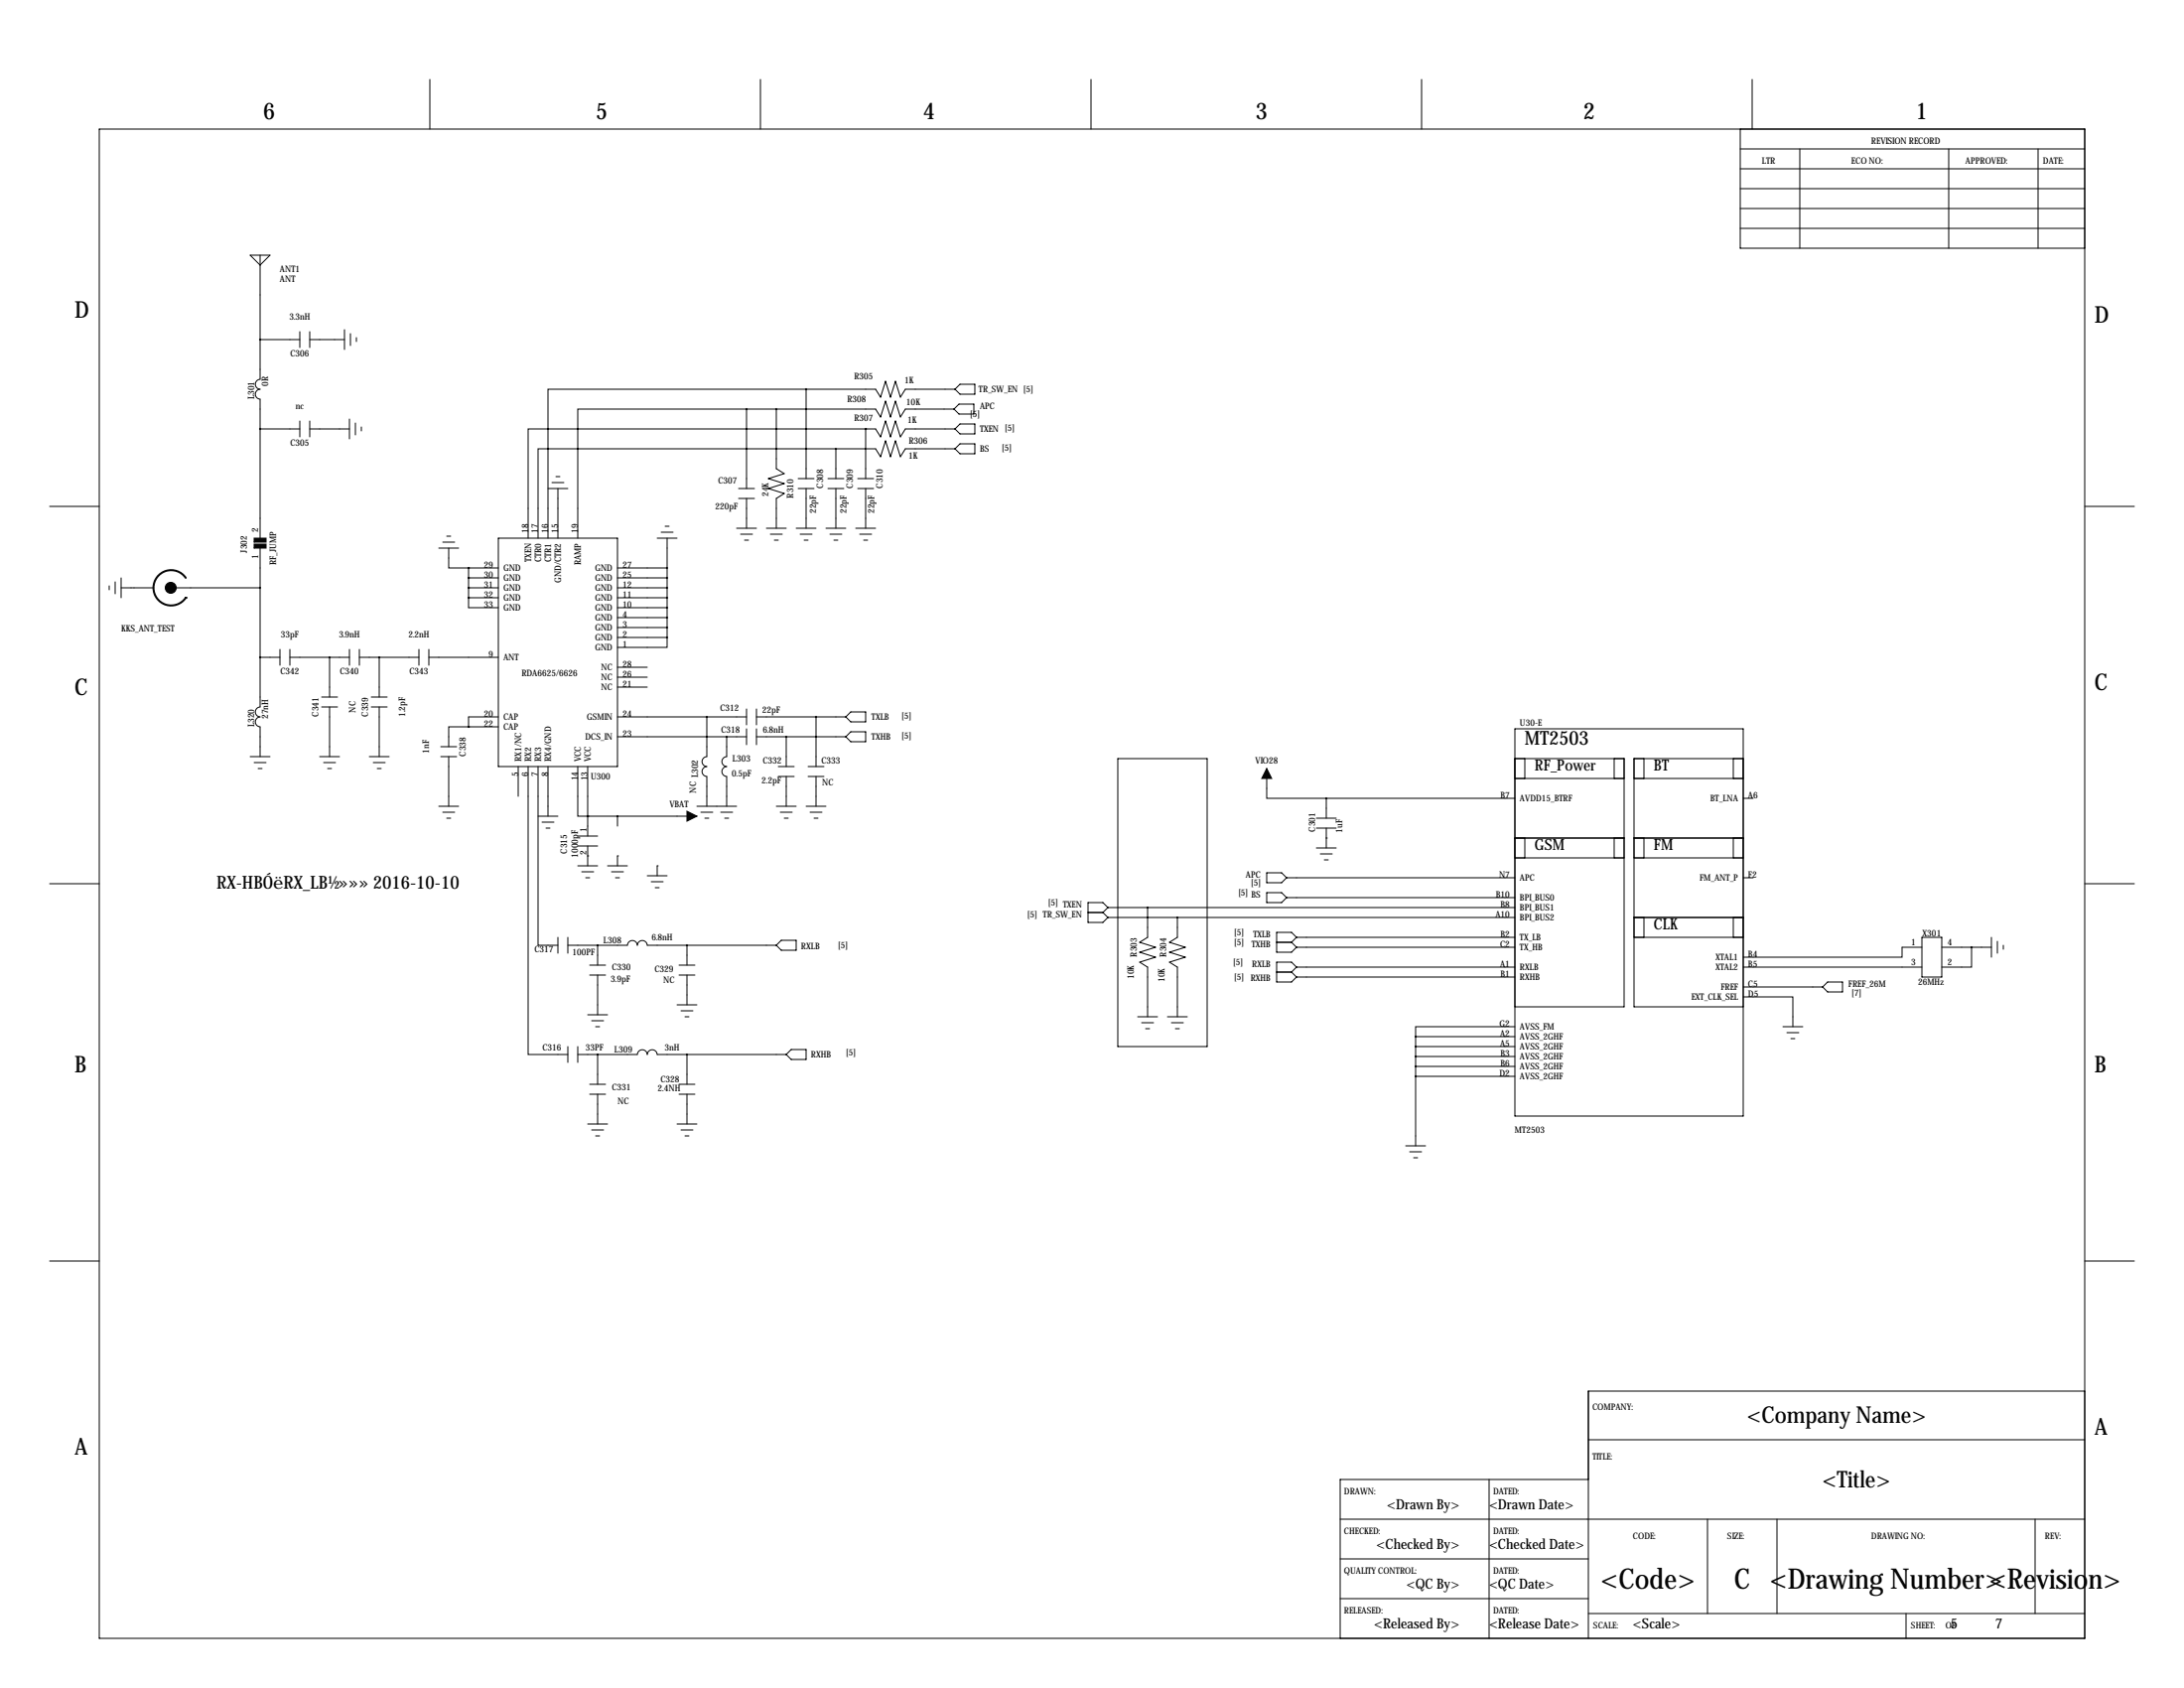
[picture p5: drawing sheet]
<svg xmlns="http://www.w3.org/2000/svg" width="559mm" height="432mm" viewBox="0 0 559 432" stroke-linecap="round" stroke-linejoin="round" font-family="sans-serif">
<g fill="none" stroke="#000" stroke-width=".25">
<path d="M25.4 33h508v386.1h-508zM110 20.3v12.7M194.6 20.3v12.7M279.1 20.3v12.7M363.7 20.3v12.7M445.3 38.1h88.1M445.3 33v30.5h88.1M448.3 20.3v12.7M460.5 38.1v25.4M498.6 38.1v25.4M521.5 38.1v25.4M445.3 48.3h88.1"/>
<path d="M445.3 43.2h88.1M445.3 53.3h88.1M445.3 58.4h88.1M64 65.3h5.1l-2.6 2.5zM66.5 65.3v31.7a1.27 1.27 0 0 0-1.2 1.3 1.27 1.27 0 0 0 1.2 1.3 1.27 1.27 0 0 0-1.2 1.2 1.27 1.27 0 0 0 1.2 1.3v35.6M66.5 86.9h10.2M76.7 84.8v4.1M79.2 84.8v4.1M79.2 86.9h8.9M88.1 84.3v5.1M89.7 85.3v3.1M91.2 86.4v1"/>
<path d="M206.2 99.6h-66v38.1M206.2 99.6v22.8M206.2 99.6h17.8l1.3 2 1.3-4.1 1.2 4.1 1.3-4.1 1.3 4.1 1.2-2h12.7M244.3 99.6l1.3-1.3h3.8v2.5h-3.8zM66.5 109.7h10.2M76.7 107.7v4.1M79.2 109.7h10.2M79.2 107.7v4.1M89.4 107.2v5.1M90.9 108.2v3.1M92.5 109.2v1M191 104.6h-43.2v33.1"/>
<path d="M191 104.6h33l1.3 2.1 1.3-4.1 1.2 4.1 1.3-4.1 1.3 4.1 1.2-2.1h12.5M191 104.6v20.4M198.6 104.6v15.3l2.1 1.3-4.1 1.2 4.1 1.3-4.1 1.3 4.1 1.2-2.1 1.3v7.6M213.9 114.8h-76.2v22.9M213.9 114.8v7.6M213.9 114.8h10.1l1.3 2 1.3-4 1.2 4 1.3-4 1.3 4 1.2-2h12.7M221.5 109.7h-86.4v28M221.5 109.7h.1M221.5 109.7v12.7M221.5 109.7h2.5l1.3 2.1 1.3-4.1 1.2 4.1 1.3-4.1 1.3 4.1 1.2-2.1h12.7M244.3 109.7l1.3-1.2h3.8v2.5h-3.8zM244.3 114.8l1.3-1.3h3.8v2.6h-3.8z"/>
<path d="M245.4 103.4h3.8v2.5h-3.8l-1.3-1.3zM12.7 129.5h12.7M113.3 138.7h3M114.3 137.2h1M127.5 137.7h30.5v58.4h-30.5zM140.2 125h5.1M141.2 123.4h3.1M142.2 121.9h1.1M142.7 125v12.7M168.1 137.7h5.1M169.2 136.1h3M170.2 134.6h1"/>
<path d="M170.7 137.7v25.4M188.5 135.1h5M189 125h4M189 127.5h4M189.5 136.7h3M190.5 138.2h1M191 127.5v7.6M196.1 135.1h5.1M197.1 136.7h3.1M198.1 138.2h1M203.7 135.1h5.1M204.2 122.4h4.1"/>
<path d="M204.2 125h4.1M204.7 136.7h3.1M205.7 138.2h1.1M206.2 125v10.1M211.3 135.1h5.1M211.8 122.4h4.1M211.8 125h4.1M212.3 136.7h3.1M213.4 138.2h1M213.9 125v10.1M218.9 135.1h5.1M219.5 122.4h4"/>
<path d="M219.5 125h4M220 136.7h3M221 138.2h1M221.5 125v10.1M533.4 129.5h12.7M27.9 149.9v1M29.5 148.8v3.1M31 150.4h8.4M31 147.8v5.1M43.7 150.4h22.8M66.5 140.2v40.6a1.27 1.27 0 0 0-1.2 1.3 1.27 1.27 0 0 0 1.2 1.3 1.27 1.27 0 0 0-1.2 1.3 1.27 1.27 0 0 0 1.2 1.2v7.6M112.3 140.2h5"/>
<path d="M114.8 140.2v5.1h5.1M119.9 147.8h.1M119.9 152.9h.1M119.9 150.4h.1M119.9 145.3h.1M119.9 150.4h7.6M119.9 145.3v10.1h7.6M119.9 147.8h7.6M119.9 145.3h7.6M119.9 152.9h7.6M158 150.4h12.7M158 158h12.7"/>
<path d="M158 155.4h12.7M158 147.8h12.7M158 145.3h12.7M158 152.9h12.7M66.5 168.1h5.1M71.6 166.1v4.1M74.2 166.1v4.1M74.2 168.1h15.2M82.3 178.3h4.1M84.3 168.1v10.2M89.4 166.1v4.1M91.9 168.1h15.3"/>
<path d="M91.9 166.1v4.1M95 178.3h4.1M97 168.1v10.2M107.2 166.1v4.1M109.7 168.1h17.8M109.7 166.1v4.1M158 175.8h7.6M158 173.2h7.6M158 160.5h12.7M158 163.1h12.7M158 170.7h7.6M170.7 163.1v2.5h-12.7"/>
<path d="M64 193.5h5.1M65 195.1h3.1M66 196.6h1.1M81.8 193.5h5.1M82.3 180.8h4.1M82.8 195.1h3.1M83.8 196.6h1M84.3 180.8v12.7M94.5 193.5h5.1M95 180.8h4.1M95.5 195.1h3.1M96.5 196.6h1"/>
<path d="M97 180.8v12.7M112.8 191h4M112.8 193.5h4M114.8 193.5v12.7M119.9 185.9h-5.1v5.1M119.9 185.9h.1M119.9 185.9h7.6M127.5 183.4h-7.6v2.5M132.6 196.1v7.6M135.1 196.1v73.6h10.2M137.7 196.1v45.7h5M140.2 196.1v12.7"/>
<path d="M147.8 196.1v12.7h2.6M150.4 196.1v17.8M158 183.4h33M158 188.5h33M180.8 183.4v10.1a1.27 1.27 0 0 0-1.2 1.3 1.27 1.27 0 0 0 1.2 1.3 1.27 1.27 0 0 0-1.2 1.3 1.27 1.27 0 0 0 1.2 1.2v7.6M185.9 188.5v5a1.27 1.27 0 0 0-1.2 1.3 1.27 1.27 0 0 0 1.2 1.3 1.27 1.27 0 0 0-1.2 1.3 1.27 1.27 0 0 0 1.2 1.2v7.6M191 181.4v4M191 186.4v4.1M193.5 181.4v4M193.5 186.4v4.1M193.5 183.4h22.9M193.5 188.5h22.9"/>
<path d="M199.1 196.1h4.1M199.1 198.6h4.1M201.2 188.5v7.6M201.2 198.6v7.6M206.8 196.1h4M206.8 198.6h4M208.8 183.4v12.7M208.8 198.6v7.6M216.4 188.5l1.3-1.3h3.8v2.5h-3.8zM217.7 182.1h3.8v2.6h-3.8l-1.3-1.3zM286 194.1h22.9v73.6h-22.9zM324.1 196.6v7.6h15.2"/>
<path d="M387.6 194.1h27.9v63.5h-27.9M387.6 186.4h58.4v99.1h-58.4zM387.6 199.1h27.9M390.1 194.1v5M413 194.1v5M418.1 199.1h27.9M420.6 194.1v5M443.5 194.1v5M446 194.1h-27.9v63.5h27.9M112.3 206.2h5M113.3 207.8h3M114.3 209.3h1"/>
<path d="M137.7 208.8h5M138.7 210.3h3M139.7 211.8h1M147.8 213.9h5.1M147.8 216.4h5.1M150.4 218.9h.1M150.4 208.8h.1M150.4 216.4v5.1M150.4 208.8h27.9M158 218.9h.1M158 208.8v2.5M158 218.9v2.6"/>
<path d="M178.3 206.2h10.2M179.3 207.8h3.1M180.3 209.3h1.1M184.4 207.8h3.1M185.4 209.3h1M198.6 206.2h5.1M199.6 207.8h3.1M200.7 209.3h1M206.2 206.2h5.1M207.3 207.8h3M208.3 209.3h1M336.8 209.3h5.1"/>
<path d="M336.8 211.8h5.1M336.8 216.9h5.1M337.8 218.4h3.1M338.8 220h1.1M339.3 214.4h.1M339.3 204.2v5.1M339.3 211.8v5.1M339.3 204.2h48.3M387.6 214.4h27.9M387.6 219.5h27.9M390.1 214.4v5.1M413 214.4v5.1"/>
<path d="M418.1 214.4h27.9M418.1 219.5h27.9M420.6 214.4v5.1M443.5 214.4v5.1M446 204.2h2.6M12.7 226.1h12.7M142.7 239.8v4M145.3 239.8v4M147.8 221.5h5.1M148.8 223h3.1M149.9 224.5h1M155.4 221.5h5.1"/>
<path d="M156.5 223h3M157.5 224.5h1M165.6 224h5.1M166.6 225.6h3.1M167.6 227.1h1.1M168.1 221.5h.1M168.1 221.5v2.5M278.4 233.4h3.8M282.2 233.4l1.3 1.3M283.5 234.7h104.1M283.5 232.2h104.1M283.5 232.2l-1.3-1.3h-3.8v5.1h3.8l1.3-1.3"/>
<path d="M283.5 232.2l-1.3 1.2M293.6 232.2v7.6l-2 1.2 4.1 1.3-4.1 1.3 4.1 1.3-4.1 1.2 2 1.3v12.7M301.2 234.7v5.1l-2 1.2 4.1 1.3-4.1 1.3 4.1 1.3-4.1 1.2 2 1.3v12.7M324.1 223.3h3.8l1.3 1.2-1.3 1.3h-3.8zM324.1 228.3h3.8l1.3 1.3-1.3 1.3h-3.8zM329.2 229.6h58.4M329.2 224.5h58.4M331.7 239.8h55.9M331.7 239.8l-1.2-1.3h-3.9v5.1h3.9l1.2-1.3M331.7 239.8l-1.2 1.2M418.1 239.8h27.9M418.1 234.7h27.9"/>
<path d="M420.6 234.7v5.1M443.5 234.7v5.1M446 224.5h2.6M491.7 239.8h5.1v10.1h-5.1zM509.5 239.8v5.1M533.4 226.1h12.7M145.3 241.8h15.2a1.27 1.27 0 0 1 1.3-1.2 1.27 1.27 0 0 1 1.3 1.2 1.27 1.27 0 0 1 1.2-1.2 1.27 1.27 0 0 1 1.3 1.2h33M150.4 259.6h5M150.9 246.9h4M150.9 249.4h4M152.9 241.8v5.1M152.9 249.4v10.2"/>
<path d="M173.2 257h5.1M173.7 246.9h4.1M173.7 249.4h4.1M174.2 258.6h3.1M175.8 241.8v5.1M175.8 249.4v7.6M198.6 241.8l1.3-1.3h3.8v2.6h-3.8zM326.6 248.7h3.9M326.6 241h3.9M330.5 248.7l1.2 1.2M330.5 241l1.2 1.3M331.7 249.9h55.9"/>
<path d="M331.7 242.3h55.9M331.7 247.4h55.9M331.7 247.4l-1.2 1.3M331.7 247.4l-1.2-1.3h-3.9v5.1h3.9l1.2-1.3M446 255h12.7v7.6M446 247.4h45.7M446 252.5h20.3M467.6 251.2h3.8v2.5h-3.8l-1.3-1.2zM491.7 242.3h-5v2.6h-40.7M496.8 242.3h12.7M504.4 242.3v5.1h-7.6M511 240.8v3"/>
<path d="M512.6 241.8v1M145.3 267.7v4.1M147.8 269.7h15.3a1.27 1.27 0 0 1 1.2-1.2 1.27 1.27 0 0 1 1.3 1.2 1.27 1.27 0 0 1 1.3-1.2 1.27 1.27 0 0 1 1.2 1.2h33.1M147.8 267.7v4.1M150.9 277.4h4M150.9 279.9h4M151.4 261.1h3M152.4 262.6h1M152.9 269.7v7.7M152.9 279.9v7.6M173.7 277.4h4.1M173.7 279.9h4.1"/>
<path d="M175.3 260.1h1M175.8 269.7v7.7M175.8 279.9v7.6M201.2 269.7l1.2-1.2h3.8v2.5h-3.8zM291.1 260.1h5.1M292.1 261.6h3M293.1 263.1h1M298.7 260.1h5.1M299.7 261.6h3.1M300.7 263.1h1.1M362.2 267.7h25.4M362.2 265.2h25.4"/>
<path d="M362.2 270.3h25.4M362.2 272.8h25.4M362.2 275.3h25.4M362.2 265.2v27.9M387.6 262.6h-25.4v2.6M456.2 262.6h5.1M457.2 264.2h3M458.2 265.7h1M150.4 287.5h5M151.4 289.1h3M152.4 290.6h1M173.2 287.5h5.1"/>
<path d="M174.2 289.1h3.1M175.3 290.6h1M359.7 293.1h5M360.7 294.6h3M361.7 296.2h1M12.7 322.6h12.7M533.4 322.6h12.7M533.4 355.9h-127v63.2M381 378.5v40.6M406.4 368.3h127M406.4 378.5h-63.5v40.6M342.9 388.6h190.5"/>
<path d="M342.9 398.8h63.5M436.9 388.6v24.1M454.7 388.6v24.1M520.7 388.6v24.1M342.9 408.9h63.5M406.4 412.7h127M487.7 412.7v6.4"/>
</g>
<path d="M47.5 152.9h.1M47.5 147.8a4.5 4.5 0 0 0-6.7-.8 4.5 4.5 0 0 0 0 6.7 4.5 4.5 0 0 0 6.7-.7" fill="none" stroke="#000" stroke-width=".51"/>
<circle cx="43.7" cy="150.4" r=".76" fill="none" stroke="#000" stroke-width="1.5"/>
<path d="M65 137.7h3.1v1h-3.1zM65 139.2h3.1v1h-3.1zM324.1 196.6l1.3 2.5h-2.6zM175.8 207.5l2.5 1.3-2.5 1.3z" fill="#000" stroke="#000" stroke-width=".25"/>
<path d="M206.2 99.6a.05 .05 0 0 0 .1 0 .05 .05 0 0 0-.1 0zM66.5 109.7a.05 .05 0 0 0 .1 0 .05 .05 0 0 0-.1 0zM150.3 208.8a.05 .05 0 0 0 .1 0 .05 .05 0 0 0-.1 0zM213.8 114.8a.05 .05 0 0 0 .1 0 .05 .05 0 0 0-.1 0zM339.3 204.2a.05 .05 0 0 0 .1 0 .05 .05 0 0 0-.1 0zM301.2 234.7a.05 .05 0 0 0 .1 0 .05 .05 0 0 0-.1 0zM504.4 242.3a.05 .05 0 0 0 .1 0 .05 .05 0 0 0-.1 0zM175.7 241.8a.05 .05 0 0 0 .1 0 .05 .05 0 0 0-.1 0zM66.5 168.1a.05 .05 0 0 0 .1 0 .05 .05 0 0 0-.1 0zM150.3 208.8a.05 .05 0 0 0 .1 0 .05 .05 0 0 0-.1 0zM66.5 150.4a.05 .05 0 0 0 .1 0 .05 .05 0 0 0-.1 0zM180.8 183.4a.05 .05 0 0 0 .1 0 .05 .05 0 0 0-.1 0zM201.1 188.5a.05 .05 0 0 0 .1 0 .05 .05 0 0 0-.1 0zM175.7 269.7a.05 .05 0 0 0 .1 0 .05 .05 0 0 0-.1 0zM66.5 86.9a.05 .05 0 0 0 .1 0 .05 .05 0 0 0-.1 0z" fill="#000" stroke="#000" stroke-width=".51"/>
<g font-size="7.3">
<text x="409.6" y="406.3">&lt;Code&gt;</text>
<text x="443.7" y="406.3">C &lt;Drawing Number&gt;</text>
<text x="509" y="406.3">&lt;Revision&gt;</text>
</g>
<g font-size="5.9">
<text x="67.3" y="30.5">6</text>
<text x="152.4" y="30.5">5</text>
<text x="236.2" y="30.5">4</text>
<text x="321.3" y="30.5">3</text>
<text x="405.1" y="30.5">2</text>
<text x="490.2" y="30.5">1</text>
<text x="19" y="81.3">D</text>
<text x="535.9" y="82.6">D</text>
<text x="19" y="177.8">C</text>
<text x="535.9" y="176.5">C</text>
<text x="19" y="274.3">B</text>
<text x="535.9" y="274.3">B</text>
<text x="447" y="363.9">&lt;Company Name&gt;</text>
<text x="535.9" y="367">A</text>
<text x="19" y="372.1">A</text>
<text x="466.3" y="380.4">&lt;Title&gt;</text>
</g>
<text font-size="4.9" x="390.1" y="190.5">MT2503</text>
<text font-size="4.6" x="55.4" y="227.3">RX-HBÓëRX_LB½»»» 2016-10-10</text>
<g font-size="4">
<text x="392.7" y="197.1">RF_Power</text>
<text x="423.2" y="197.1">BT</text>
<text x="392.7" y="217.4">GSM</text>
<text x="423.2" y="217.4">FM</text>
<text x="423.2" y="237.7">CLK</text>
</g>
<g font-size="3.6">
<text x="354.9" y="386">&lt;Drawn By&gt;</text>
<text x="381" y="386">&lt;Drawn Date&gt;</text>
<text x="352.2" y="396.2">&lt;Checked By&gt;</text>
<text x="381" y="396.2">&lt;Checked Date&gt;</text>
<text x="359.9" y="406.3">&lt;QC By&gt;</text>
<text x="381" y="406.3">&lt;QC Date&gt;</text>
<text x="351.6" y="416.5">&lt;Released By&gt;</text>
<text x="381" y="416.5">&lt;Release Date&gt;</text>
<text x="417.8" y="416.5">&lt;Scale&gt;</text>
<text x="499.1" y="416.5">5</text>
<text x="510.5" y="416.5">7</text>
</g>
<g font-size="2.3">
<text x="450.8" y="41.9">LTR</text>
<text x="473.7" y="41.9">ECO NO:</text>
<text x="478.8" y="36.8">REVISION RECORD</text>
<text x="502.9" y="41.9">APPROVED:</text>
<text x="522.7" y="41.9">DATE:</text>
<text x="71.6" y="69.6">ANT1</text>
<text x="71.6" y="72.1">ANT</text>
<text x="74" y="81.8">3.3nH</text>
<text x="74.3" y="91.2">C306</text>
<text x="68.6" y="98.8" transform="rotate(-90 68.6 98.8)">0R</text>
<text x="218.5" y="97">R305</text>
<text x="231.5" y="98">1K</text>
<text x="250.4" y="100.3">TR_SW_EN [5]</text>
<text x="65" y="102.1" transform="rotate(-90 65 102.1)">L301</text>
<text x="75.7" y="104.6">nc</text>
<text x="216.8" y="102.9">R308</text>
<text x="218.5" y="107.7">R307</text>
<text x="231.9" y="103.6">10K</text>
<text x="248.2" y="106.7">[5]</text>
<text x="250.7" y="104.6">APC</text>
<text x="232.2" y="108.2">1K</text>
<text x="232.5" y="113.5">R306</text>
<text x="250.7" y="110.5">TXEN [5]</text>
<text x="74.3" y="114.1">C305</text>
<text x="232.5" y="117.3">1K</text>
<text x="250.7" y="115.6">BS</text>
<text x="256.3" y="115.3">[5]</text>
<text x="183.7" y="123.7">C307</text>
<text x="210.6" y="124.9" transform="rotate(-90 210.6 124.9)">C308</text>
<text x="218.2" y="124.9" transform="rotate(-90 218.2 124.9)">C309</text>
<text x="225.8" y="124.9" transform="rotate(-90 225.8 124.9)">C310</text>
<text x="183" y="130.3">220pF</text>
<text x="196.6" y="127" transform="rotate(-90 196.6 127)">24K</text>
<text x="203" y="127.4" transform="rotate(-90 203 127.4)">R310</text>
<text x="208.8" y="131.3" transform="rotate(-90 208.8 131.3)">22pF</text>
<text x="216.7" y="131.3" transform="rotate(-90 216.7 131.3)">22pF</text>
<text x="223.8" y="131.3" transform="rotate(-90 223.8 131.3)">22pF</text>
<text x="66" y="136.1" transform="rotate(-90 66 136.1)">2</text>
<text x="135.1" y="136.4" transform="rotate(-90 135.1 136.4)">18</text>
<text x="137.7" y="136.4" transform="rotate(-90 137.7 136.4)">17</text>
<text x="140.2" y="136.4" transform="rotate(-90 140.2 136.4)">16</text>
<text x="142.7" y="136.4" transform="rotate(-90 142.7 136.4)">15</text>
<text x="147.8" y="136.4" transform="rotate(-90 147.8 136.4)">19</text>
<text x="63.2" y="141.4" transform="rotate(-90 63.2 141.4)">J302</text>
<text x="66" y="142.9" transform="rotate(-90 66 142.9)">1</text>
<text x="135.9" y="143.8" transform="rotate(-90 135.9 143.8)">TXEN</text>
<text x="138.4" y="143.8" transform="rotate(-90 138.4 143.8)">CTR0</text>
<text x="141" y="143.8" transform="rotate(-90 141 143.8)">CTR1</text>
<text x="70.6" y="144.5" transform="rotate(-90 70.6 144.5)">RF_JUMP</text>
<text x="123.9" y="147.8">30</text>
<text x="123.9" y="145.3">29</text>
<text x="128.8" y="148.6">GND</text>
<text x="128.8" y="146.1">GND</text>
<text x="143.5" y="149.1" transform="rotate(-90 143.5 149.1)">GND/CTR2</text>
<text x="148.6" y="144.6" transform="rotate(-90 148.6 144.6)">RAMP</text>
<text x="152.2" y="148.6">GND</text>
<text x="152.2" y="146.1">GND</text>
<text x="159.3" y="147.8">25</text>
<text x="159.3" y="145.3">27</text>
<text x="123.9" y="152.9">32</text>
<text x="123.9" y="150.4">31</text>
<text x="123.9" y="155.4">33</text>
<text x="128.8" y="153.7">GND</text>
<text x="128.8" y="151.1">GND</text>
<text x="152.2" y="151.1">GND</text>
<text x="152.2" y="153.7">GND</text>
<text x="159.3" y="155.4">10</text>
<text x="159.3" y="150.4">12</text>
<text x="159.3" y="152.9">11</text>
<text x="31" y="161.6">KKS_ANT_TEST</text>
<text x="128.8" y="156.2">GND</text>
<text x="152.2" y="158.8">GND</text>
<text x="152.2" y="156.2">GND</text>
<text x="152.2" y="161.3">GND</text>
<text x="159.3" y="158">4</text>
<text x="159.3" y="160.5">3</text>
<text x="71.9" y="163.1">33pF</text>
<text x="86.7" y="163.1">3.9nH</text>
<text x="104.5" y="163.1">2.2nH</text>
<text x="152.2" y="166.4">GND</text>
<text x="152.2" y="163.8">GND</text>
<text x="159.3" y="165.6">1</text>
<text x="159.3" y="163.1">2</text>
<text x="71.7" y="172.5">C342</text>
<text x="87" y="172.5">C340</text>
<text x="104.7" y="172.5">C343</text>
<text x="125.1" y="168.1">9</text>
<text x="128.8" y="168.9">ANT</text>
<text x="133.5" y="173">RDA6625/6626</text>
<text x="153.8" y="174">NC</text>
<text x="153.8" y="171.5">NC</text>
<text x="159.3" y="173.2">26</text>
<text x="159.3" y="170.7">28</text>
<text x="153.8" y="176.5">NC</text>
<text x="159.3" y="175.8">21</text>
<text x="65" y="185.9" transform="rotate(-90 65 185.9)">L320</text>
<text x="68.6" y="183.9" transform="rotate(-90 68.6 183.9)">27nH</text>
<text x="81.5" y="183.3" transform="rotate(-90 81.5 183.3)">C341</text>
<text x="90.9" y="182.3" transform="rotate(-90 90.9 182.3)">NC</text>
<text x="94.2" y="183.3" transform="rotate(-90 94.2 183.3)">C339</text>
<text x="103.6" y="183.4" transform="rotate(-90 103.6 183.4)">1.2pF</text>
<text x="123.9" y="183.4">20</text>
<text x="123.9" y="185.9">22</text>
<text x="128.8" y="184.2">CAP</text>
<text x="150.1" y="184.2">GSMIN</text>
<text x="159.3" y="183.4">24</text>
<text x="184.3" y="181.9">C312</text>
<text x="195.1" y="182.4">22pF</text>
<text x="223" y="184.2">TXLB</text>
<text x="230.7" y="183.9">[5]</text>
<text x="388.9" y="185.7">U30-E</text>
<text x="128.8" y="186.7">CAP</text>
<text x="149.7" y="189.2">DCS_IN</text>
<text x="159.3" y="188.5">23</text>
<text x="184.5" y="187.5">C318</text>
<text x="195.2" y="187.5">6.8nH</text>
<text x="223" y="189.2">TXHB</text>
<text x="230.7" y="189">[5]</text>
<text x="109.7" y="192.7" transform="rotate(-90 109.7 192.7)">1nF</text>
<text x="119.1" y="193.4" transform="rotate(-90 119.1 193.4)">C338</text>
<text x="133.4" y="194.8" transform="rotate(-90 133.4 194.8)">RX1/NC</text>
<text x="135.9" y="194.8" transform="rotate(-90 135.9 194.8)">RX2</text>
<text x="138.4" y="194.8" transform="rotate(-90 138.4 194.8)">RX3</text>
<text x="141" y="194.8" transform="rotate(-90 141 194.8)">RX4/GND</text>
<text x="148.6" y="194.8" transform="rotate(-90 148.6 194.8)">VCC</text>
<text x="151.1" y="194.8" transform="rotate(-90 151.1 194.8)">VCC</text>
<text x="187.4" y="194.8">L303</text>
<text x="195.2" y="195.3">C332</text>
<text x="210.2" y="195.3">C333</text>
<text x="321.2" y="195.3">VIO28</text>
<text x="132.6" y="198.5" transform="rotate(-90 132.6 198.5)">5</text>
<text x="135.1" y="198.5" transform="rotate(-90 135.1 198.5)">6</text>
<text x="137.7" y="198.5" transform="rotate(-90 137.7 198.5)">7</text>
<text x="140.2" y="198.5" transform="rotate(-90 140.2 198.5)">8</text>
<text x="147.8" y="199.7" transform="rotate(-90 147.8 199.7)">14</text>
<text x="150.4" y="199.7" transform="rotate(-90 150.4 199.7)">13</text>
<text x="151.2" y="199.4">U300</text>
<text x="178.1" y="202.9" transform="rotate(-90 178.1 202.9)">NC L302</text>
<text x="187.2" y="198.6">0.5pF</text>
<text x="194.9" y="200.4">2.2pF</text>
<text x="210.4" y="200.9">NC</text>
<text x="171.3" y="206.5">VBAT</text>
<text x="384" y="204.2">B7</text>
<text x="388.9" y="205">AVDD15_BTRF</text>
<text x="437.6" y="205">BT_LNA</text>
<text x="447.3" y="204.2">A6</text>
<text x="150.1" y="212.9" transform="rotate(-90 150.1 212.9)">1</text>
<text x="336.5" y="212.8" transform="rotate(-90 336.5 212.8)">C301</text>
<text x="343.4" y="213" transform="rotate(-90 343.4 213)">1uF</text>
<text x="145" y="218.3" transform="rotate(-90 145 218.3)">C315</text>
<text x="147.8" y="219.4" transform="rotate(-90 147.8 219.4)">1000pF</text>
<text x="150.1" y="218.6" transform="rotate(-90 150.1 218.6)">2</text>
<text x="318.8" y="224.5">APC</text>
<text x="320.1" y="226.6">[5]</text>
<text x="383.6" y="224.5">N7</text>
<text x="388.9" y="225.3">APC</text>
<text x="434.9" y="225.3">FM_ANT_P</text>
<text x="447.3" y="224.5">F2</text>
<text x="268.2" y="231.7">[5] TXEN</text>
<text x="316.8" y="229.2">[5] BS</text>
<text x="382.8" y="229.6">B10</text>
<text x="384" y="232.2">B8</text>
<text x="388.9" y="230.4">BPI_BUS0</text>
<text x="388.9" y="232.9">BPI_BUS1</text>
<text x="262.8" y="234.7">[5] TR_SW_EN</text>
<text x="315.8" y="239.3">[5]</text>
<text x="320.6" y="239.8">TXLB</text>
<text x="382.6" y="234.7">A10</text>
<text x="384" y="239.8">B2</text>
<text x="388.9" y="235.5">BPI_BUS2</text>
<text x="491.9" y="239.5">X301</text>
<text x="136.8" y="243.6">C317</text>
<text x="146.5" y="244.3">100PF</text>
<text x="154.4" y="241.3">L308</text>
<text x="166.7" y="240.5">6.8nH</text>
<text x="205" y="242.8">RXLB</text>
<text x="214.4" y="242.6">[5]</text>
<text x="290.8" y="244.8" transform="rotate(-90 290.8 244.8)">R303</text>
<text x="298.4" y="244.8" transform="rotate(-90 298.4 244.8)">R304</text>
<text x="315.8" y="241.8">[5]</text>
<text x="320.2" y="242.3">TXHB</text>
<text x="383.8" y="242.3">C2</text>
<text x="388.9" y="240.5">TX_LB</text>
<text x="388.9" y="243.1">TX_HB</text>
<text x="439" y="245.6">XTAL1</text>
<text x="447.3" y="244.9">B4</text>
<text x="489" y="241.8">1</text>
<text x="498.3" y="241.8">4</text>
<text x="156.2" y="251.2">3.9pF</text>
<text x="156.6" y="248.2">C330</text>
<text x="167.5" y="248.7">C329</text>
<text x="169.7" y="251.5">NC</text>
<text x="290.1" y="250.4" transform="rotate(-90 290.1 250.4)">10K</text>
<text x="298" y="251.2" transform="rotate(-90 298 251.2)">10K</text>
<text x="315.5" y="246.9">[5]</text>
<text x="315.8" y="250.7">[5]</text>
<text x="320" y="251">RXHB</text>
<text x="320.4" y="247.4">RXLB</text>
<text x="383.8" y="247.4">A1</text>
<text x="384" y="249.9">B1</text>
<text x="388.9" y="248.2">RXLB</text>
<text x="388.9" y="250.7">RXHB</text>
<text x="439" y="248.2">XTAL2</text>
<text x="447.3" y="247.4">B5</text>
<text x="489" y="246.9">3</text>
<text x="490.7" y="252">26MHz</text>
<text x="498.3" y="246.9">2</text>
<text x="432.8" y="255.8">EXT_CLK_SEL</text>
<text x="440.3" y="253.2">FREF</text>
<text x="447.3" y="252.5">C5</text>
<text x="447.3" y="255">D5</text>
<text x="472.9" y="252.5">FREF_26M</text>
<text x="473.7" y="254.8">[7]</text>
<text x="383.7" y="262.6">G2</text>
<text x="388.9" y="263.4">AVSS_FM</text>
<text x="138.8" y="268.7">C316</text>
<text x="149.8" y="268.7">33PF</text>
<text x="157.2" y="269.2">L309</text>
<text x="170" y="268.7">3nH</text>
<text x="383.8" y="265.2">A2</text>
<text x="383.8" y="267.7">A5</text>
<text x="388.9" y="265.9">AVSS_2GHF</text>
<text x="388.9" y="268.5">AVSS_2GHF</text>
<text x="207.5" y="270.5">RXHB</text>
<text x="216.4" y="270">[5]</text>
<text x="383.7" y="275.3">D2</text>
<text x="384" y="270.3">B3</text>
<text x="384" y="272.8">B6</text>
<text x="388.9" y="271">AVSS_2GHF</text>
<text x="388.9" y="273.6">AVSS_2GHF</text>
<text x="156.6" y="278.9">C331</text>
<text x="168.3" y="279.2">2.4NH</text>
<text x="169" y="276.9">C328</text>
<text x="388.9" y="276.1">AVSS_2GHF</text>
<text x="158.1" y="282.5">NC</text>
<text x="387.6" y="289.8">MT2503</text>
<text x="407.4" y="360.7">COMPANY:</text>
<text x="407.4" y="373.4">TITLE:</text>
<text x="343.9" y="382.3">DRAWN:</text>
<text x="382" y="382.3">DATED:</text>
<text x="343.9" y="392.4">CHECKED:</text>
<text x="382" y="392.4">DATED:</text>
<text x="417.8" y="393.7">CODE:</text>
<text x="442" y="393.7">SIZE:</text>
<text x="478.8" y="393.7">DRAWING NO:</text>
<text x="523.2" y="393.7">REV:</text>
<text x="343.9" y="402.6">QUALITY CONTROL:</text>
<text x="382" y="402.6">DATED:</text>
<text x="343.9" y="412.7">RELEASED:</text>
<text x="382" y="412.7">DATED:</text>
<text x="407.7" y="416.6">SCALE:</text>
<text x="488.9" y="416.6">SHEET:</text>
<text x="497.8" y="416.6">OF</text>
</g>
</svg>
